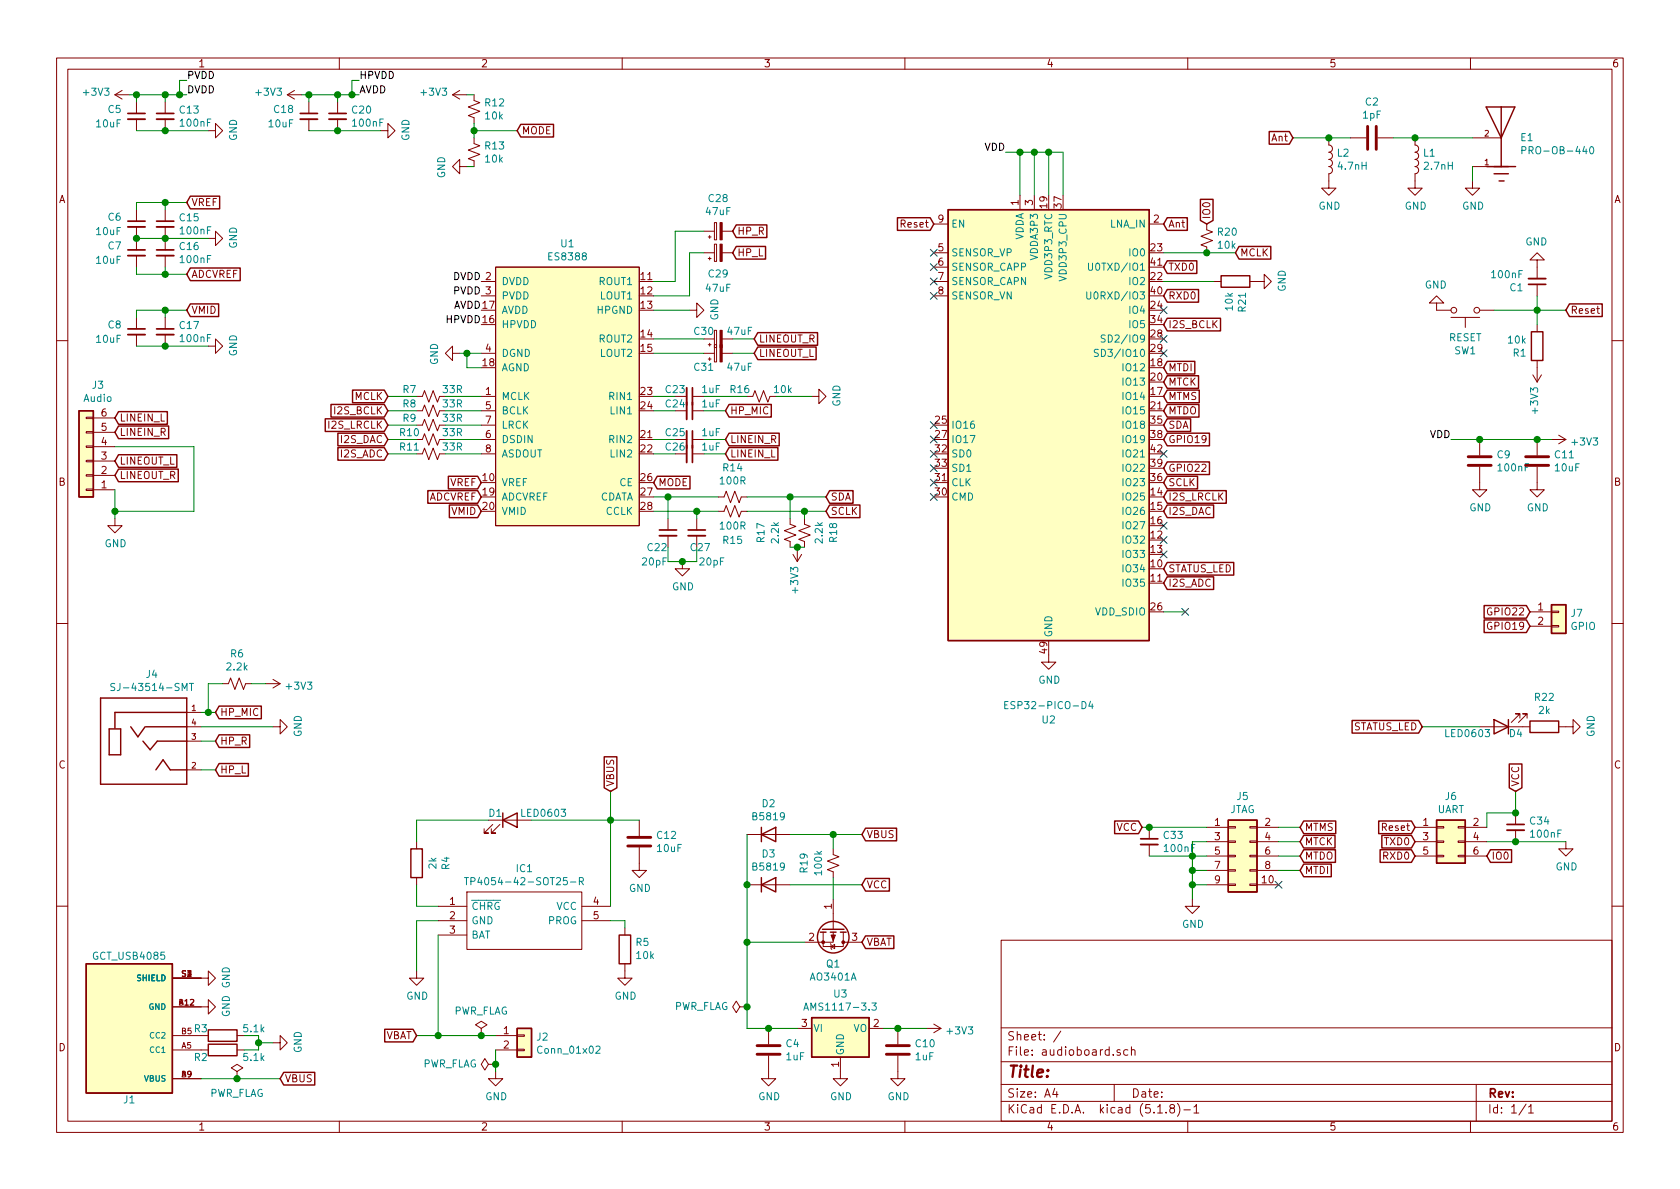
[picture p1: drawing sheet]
<svg xmlns="http://www.w3.org/2000/svg" width="297mm" height="210mm" viewBox="0 0 297 210" stroke-linecap="round" stroke-linejoin="round" font-family="sans-serif">
<g fill="none" stroke="#840000" stroke-width=".18">
<path d="M10 10.3h277v189.9h-277zM12 12.2h273v186.1h-273zM20.3 16.8l1.3 .7M20.3 16.8h2.6M21.6 16l-1.3 .8M24.1 18v2.1M29.2 18v2.1M50.8 16.8h2.5M50.8 16.8l1.3 .7M52.1 16l-1.3 .8M54.6 18v2.1M59.7 18v2.1"/>
<path d="M60 10.3v1.9M80 16.8h2.5M80 16.8l1.3 .7M81.3 16l-1.3 .8M83.8 16.8v1l1 .4-2 .7 2 .8-2 .7 1 .4v1M110 10.3v1.9M160 10.3v1.9M210 10.3v1.9M260 10.3v1.9M24.1 21.1v2M24.1 37.1v2M29.2 21.1v2"/>
<path d="M29.2 37.1v2M36.8 23.1h1.3v-1.3l1.3 1.3-1.3 1.3v-1.3M54.6 21.1v2M59.7 21.1v2M67.3 23.1h1.3v-1.3l1.2 1.3-1.2 1.3v-1.3M81.3 29.5v-1.3l-1.3 1.3 1.3 1.2v-1.2h1.2M83.8 24.4v1l1 .4-2 .7 2 .8-2 .8 1 .3v1.1M126.3 39.4h.4v3h-.4zM165.1 39.6h2.5M180.3 34.5v2.6M182.9 34.5v2.6M203.2 39.6h2.5"/>
<path d="M213.4 39.6v1l1 .4-2.1 .8 2.1 .7-2.1 .8 1.1 .4v1M234.9 24.4v1.2a.63 .63 0 0 1 .7 .7 .63 .63 0 0 1-.7 .6 .63 .63 0 0 1 .7 .7 .63 .63 0 0 1-.7 .6 .63 .63 0 0 1 .7 .6 .63 .63 0 0 1-.7 .7 .63 .63 0 0 1 .7 .6 .63 .63 0 0 1-.7 .6v2.6h1.3l-1.3 1.2-1.2-1.2h1.2M238.8 24.4h2.8M243.6 24.4h2.8M250.2 24.4v1.2a.63 .63 0 0 1 .6 .7 .63 .63 0 0 1-.6 .6 .63 .63 0 0 1 .6 .7 .63 .63 0 0 1-.6 .6 .63 .63 0 0 1 .6 .6 .63 .63 0 0 1-.6 .7 .63 .63 0 0 1 .6 .6 .63 .63 0 0 1-.6 .6v2.6h1.3l-1.3 1.2-1.3-1.2h1.3M260.3 32v1.3h1.3l-1.3 1.2-1.2-1.2h1.2M260.3 24.4h5.1M260.3 29.5h5.1M24.1 40.1v4.1M24.1 45.2v2M24.1 56.1v2.1M24.1 59.2v2"/>
<path d="M29.2 40.1v4.1M29.2 45.2v2M29.2 56.1v2.1M29.2 59.2v2M36.8 42.2h1.3v-1.3l1.3 1.3-1.3 1.2v-1.2M85.1 49.8h2.5M85.1 52.3h2.5M87.6 47.2h25.4v45.8h-25.4zM121.9 54.9h1.3v-1.3l1.3 1.3-1.3 1.2v-1.2M124.5 59.9h1.8M124.5 40.9h1.8M124.5 44.7h1.8"/>
<path d="M125.2 41.9h.5M125.2 45.7h.5M125.5 41.7v.5M125.5 45.5v.5M126.3 58.4h.4v3.1h-.4zM126.3 43.2h.4v3h-.4zM127.7 59.9h1.8M127.7 40.9h1.8M127.7 44.7h1.8M165.1 49.8h2.5M165.1 44.7h2.5M165.1 52.3h2.5"/>
<path d="M165.1 47.2h2.5M214.6 49.8h1.3M221 49.8h2.5v-1.3l1.3 1.3-1.3 1.2v-1.2M254 53.6h1.3l-1.3-1.3-1.3 1.3h1.3v1.3h2.5M256.5 56.1h5.1M259.1 56.1v1.8M261.6 54.9h2.6M271.8 46h1.2l-1.2-1.3-1.3 1.3h1.3v3.3M271.8 50.3v2M271.8 57.4v1.3M10 60.2h2M15.2 76.3h1.3v.3h-1.3z"/>
<path d="M15.2 73.8h1.3v.2h-1.3zM15.2 78.9h1.3v.2h-1.3zM16.5 79h3.8M16.5 76.4h3.8M16.5 73.9h3.8M36.8 61.2h1.3v-1.3l1.3 1.3-1.3 1.3v-1.3M73.7 75.2h1l.4-1 .7 2 .8-2 .7 2 .4-1h1M73.7 72.6h1l.4-1 .7 2.1 .8-2.1 .7 2.1 .4-1.1h1M73.7 70.1h1l.4-1 .7 2 .8-2 .7 2 .4-1h1M73.7 77.7h1l.4-1 .7 2 .8-2 .7 2 .4-1h1M80 62.5v-1.3l-1.3 1.3 1.3 1.2v-1.2h1.3M85.1 77.7h2.5"/>
<path d="M85.1 70.1h2.5M85.1 62.5h2.5M85.1 75.2h2.5M85.1 72.6h2.5M122.4 77.7h2.1M122.4 70.1h2.1M122.4 72.6h2.1M124.5 62.5h1.8M125.2 61h.5M125.2 63.5h.5M125.5 60.7v.5M125.5 63.2v.5"/>
<path d="M126.3 61h.4v3h-.4zM127.7 62.5h1.8M132.1 70.1h1l.4-1 .7 2 .8-2 .8 2 .3-1h1.1M143.5 70.1h1.3v-1.3l1.2 1.3-1.2 1.3v-1.3M261.6 77.7v2.8M271 66.3l.8 1.3M271.8 63.7v3.9M271.8 77.7v2.8M272.5 66.3l-.7 1.3M274.3 77.7h2.6M275.6 77l1.3 .7M276.9 77.7l-1.3 .8"/>
<path d="M285 60.2h2M15.2 83.9h1.3v.3h-1.3zM15.2 86.5h1.3v.2h-1.3zM15.2 81.4h1.3v.3h-1.3zM16.5 86.6h3.8M16.5 84.1h3.8M16.5 81.5h3.8M20.3 91.7v1.3h1.3l-1.3 1.2-1.3-1.2h1.3M73.7 80.3h1l.4-1.1 .7 2.1 .8-2.1 .7 2.1 .4-1h1M85.1 80.3h2.5M118.1 91.7v2M118.1 94.7v2.1"/>
<path d="M120.6 99.3v1.3h1.3l-1.3 1.2-1.2-1.2h1.2M122.4 80.3h2.1M123.2 91.7v2M123.2 94.7v2.1M127 87.9h1l.4-1 .8 2 .7-2 .8 2 .4-1h1M127 90.4h1l.4-1 .8 2 .7-2 .8 2 .4-1h1M139.7 91.7v1l1 .4-2 .7 2 .8-2 .8 1 .4v1M140.2 98l.8 1.3M141 96.8v2.5M141.7 98l-.7 1.3M142.2 91.7v1l1.1 .4-2.1 .7 2.1 .8-2.1 .8 1 .4v1M261.6 82.5v4.1h1.3l-1.3 1.3-1.3-1.3h1.3"/>
<path d="M271.8 82.5v4.1h1.2l-1.2 1.3-1.3-1.3h1.3M10 110.3h2M185.4 115.8v1.3h1.3l-1.3 1.3-1.3-1.3h1.3M270.5 108.2h3.8M270.5 110.7h3.8M274.3 110.6h1.3v.3h-1.3zM274.3 108.1h1.3v.2h-1.3zM285 110.3h2M33 126h2.6M33 136.1h2.6M33 131.1h2.6M33 128.5h2.6"/>
<path d="M39.4 120.9h1l.4-1 .7 2 .8-2 .8 2 .3-1h1M47 120.9h2.5M48.3 128.5h1.2v-1.3l1.3 1.3-1.3 1.3v-1.3M48.3 120.1l1.2 .8M49.5 120.9l-1.2 .8M261.6 128.5h5.1M268.7 127v-.8h-.7h.7l-1.5 1.6M269.2 128.5h1.3M270 127v-.8h-.8h.8l-1.5 1.6M275.6 128.5h2.5v-1.3l1.3 1.3-1.3 1.3v-1.3M73.7 148.8v1.3M73.7 155.2v1.3"/>
<path d="M82.5 157.7h20.4v10.2h-20.4zM87.1 145.8l-1.5 1.5h.8h-.8v-.7M88.4 145.8l-1.5 1.5h.7h-.7v-.7M88.9 145h5.1M113 149.9v4h1.3l-1.3 1.3-1.2-1.3h1.2M113 145v2.8M132.1 147.6h7.6M132.1 156.5h7.6M147.3 150.1v1l1 .4-2 .8 2 .7-2 .8 1 .4v1M147.3 159v5.3M203.2 146.3v2M203.2 149.3v2.1"/>
<path d="M210.8 159v1.3h1.3l-1.3 1.2-1.3-1.2h1.3M213.4 156.5h3.8M213.4 146.3h3.8M213.4 148.8h3.8M213.4 151.4h3.8M213.4 153.9h3.8M217.2 156.3h1.2v.3h-1.2zM217.2 153.8h1.2v.2h-1.2zM217.2 148.7h1.2v.3h-1.2zM217.2 146.2h1.2v.2h-1.2zM217.2 151.3h1.2v.2h-1.2zM221 156.3h1.2v.3h-1.2z"/>
<path d="M221 153.8h1.2v.2h-1.2zM221 148.7h1.2v.3h-1.2zM221 146.2h1.2v.2h-1.2zM221 151.3h1.2v.2h-1.2zM222.2 156.5h3.9M222.2 146.3h3.9M222.2 148.8h3.9M222.2 151.4h3.9M222.2 153.9h3.9M250.2 146.3h3.8M250.2 148.8h3.8M250.2 151.4h3.8"/>
<path d="M254 151.3h1.3v.2h-1.3zM254 146.2h1.3v.2h-1.3zM254 148.7h1.3v.3h-1.3zM257.8 151.3h1.3v.2h-1.3zM257.8 146.2h1.3v.2h-1.3zM257.8 148.7h1.3v.3h-1.3zM259.1 146.3h3.8M259.1 148.8h3.8M259.1 151.4h3.8M268 143.8v2M268 146.8v2M276.9 148.8v1.3h1.2l-1.2 1.3-1.3-1.3h1.3"/>
<path d="M10 160.2h2M30.5 178h6.3v-1.2l1.3 1.2-1.3 1.3v-1.3M30.5 173h6.3v-1.3l1.3 1.3-1.3 1.2v-1.2M73.7 171.7v1.3h1.2l-1.2 1.2-1.3-1.2h1.3M77.5 160.3h5M77.5 162.8h5M77.5 165.3h5M102.9 160.3h5M102.9 162.8h5M110.5 170.4v2.6h1.3l-1.3 1.2-1.3-1.2h1.3M110.5 164.1v1.2M130.8 178l-.6-1-.7 1 .7 1.1 .6-1.1h1.3"/>
<path d="M132.1 178h.1M145.5 164.8v2.6h3.6v-2.6M146.8 166.9l.1 .1v.8l.2 .1M146.9 167.4l.7-.4v.8zM147.3 164.8v1.8h-5.1M149.1 166.6h3.3M177 166.3h108v32h-108zM285 160.2h2M30.5 183.1h5.1M30.5 185.7h6.3M30.5 190.7h5.1M41.9 189.5l1-.7-1-.6-1 .6 1 .7v1.2"/>
<path d="M41.9 190.7h.1M41.9 183.1h1.3M41.9 185.7h1.3M48.3 184.4h1.2v-1.3l1.3 1.3-1.3 1.3v-1.3M60 198.3v1.9M85.1 181.9l1-.7-1-.6-1 .6 1 .7v1.2M85.1 183.1h.1M86.4 188.2l-.7-1-.6 1 .6 1 .7-1h1.2M87.6 189.5v1.2h1.3l-1.3 1.3-1.2-1.3h1.2M87.6 188.2h.1M87.6 183.1h3.8M87.6 185.7h3.8"/>
<path d="M91.4 185.5h1.3v.3h-1.3zM91.4 183h1.3v.3h-1.3zM110 198.3v1.9M135.9 186.7v4h1.3l-1.3 1.3-1.3-1.3h1.3M135.9 181.9v2.8M141 181.9h2.5M148.6 186.9v3.8h1.3l-1.3 1.3-1.3-1.3h1.3M153.7 181.9h2.5M158.7 186.7v4h1.3l-1.3 1.3-1.2-1.3h1.2M158.7 181.9v2.8M160 198.3v1.9M163.8 181.9h2.6"/>
<path d="M165.1 181.1l1.3 .8M166.4 181.9l-1.3 .7M177 194.8h108M177 191.8h108M177 187.8h108M177 181.8h108M186.5 192.5l-.4 1h1M186.8 193v1M187.6 182.3l-1.3 2M197 191.8v3M198 185.7l-.3-.1-.2 .2 .1 .2 .4 .2v.3h-.5M199.4 185.7l-.4-.1-.3 .3 .1 .6 .2 .1 .4-.1"/>
<path d="M200.1 185.7l.2-.1 .3 .1 .1 .9M200.1 185.1v1.5M204.7 196.8h.8M206.2 196.7v.1M207.1 196l-.3-.3 .2-.3a.48 .48 0 0 1 .6 .1l-.1 .4a.52 .52 0 0 0-.6 .2 .52 .52 0 0 0 .1 .6l.4 .1 .2-.1 .1-.4-.3-.3M208.2 195.1a1.71 1.71 0 0 1 0 2.3M209.3 196.3h1.2M210 198.3v1.9M211.1 195.8l.4-.5v1.5M211.1 196.8h.9M260 198.3v1.9M261 191.8v6.5"/>
<path d="M269.8 195.2l-1.2 2M270.3 195.8l.4-.5v1.5M270.3 196.8h.8"/>
<circle cx="257" cy="54.9" r=".51"/>
<circle cx="261.1" cy="54.9" r=".51"/>
</g>
<g fill="none" stroke="#840000" stroke-width=".33">
<path d="M22.6 21.1h3.1M27.7 21.1h3M53.1 21.1h3M58.2 21.1h3M22.6 45.2h3.1M22.6 59.2h3.1M22.6 40.1h3.1M27.7 45.2h3M27.7 59.2h3M27.7 40.1h3M270.3 49.3h3M121.4 68.6v5.6"/>
<path d="M121.4 76.2v5.6M116.6 94.7h3M121.7 94.7h3M201.7 149.3h3M266.4 146.8h3.1"/>
</g>
<g fill="none" stroke="#840000" stroke-width=".3">
<path d="M22.6 20.1h3.1M22.6 39.1h3.1M27.7 20.1h3M27.7 39.1h3M53.1 20.1h3M58.2 20.1h3M22.6 44.2h3.1M22.6 58.2h3.1M27.7 44.2h3M27.7 58.2h3M270.3 50.3h3M122.4 68.6v5.6"/>
<path d="M122.4 76.2v5.6M116.6 93.7h3M121.7 93.7h3M201.7 148.3h3M266.4 145.8h3.1"/>
</g>
<g fill="none" stroke="#840000" stroke-width=".25">
<path d="M262.8 18.9h5l-2.4 5.5zM265.4 18.9v10.6M33.7 34.7h5.1v2.2h-5.1l-.7-1.1zM92.1 22h5.8v2.2h-5.8l-.7-1.1zM130.2 39.8h5.4v2.2h-5.4l-.7-1.1zM158.7 38.5h5.8l.6 1.1-.6 1.1h-5.8zM167.6 37.1h35.6v76.2h-35.6zM206.4 38.5h3.5v2.2h-3.5l-.7-1.1zM212.2 35.2h2.3v3.8l-1.1 .6-1.2-.6zM224.4 23.3h3.6l.6 1.1-.6 1.1h-3.6zM262.9 29.5h5.1M264.2 30.7h2.5"/>
<path d="M265 32h.9M33.7 53.7h5v2.3h-5l-.7-1.1zM33.7 47.4h8.8v2.2h-8.8l-.7-1.1zM130.2 43.6h5.2v2.2h-5.2l-.7-1.1zM134 58.8h10.6v2.3h-10.6l-.7-1.2zM206.4 56.3h9.4v2.2h-9.4l-.7-1.1zM206.4 51.2h5.5v2.2h-5.5l-.7-1.1zM206.4 46.1h5.2v2.3h-5.2l-.7-1.2zM215.9 48.8h5.1v2h-5.1zM219.1 43.6h5.6v2.2h-5.6l-.7-1.1zM270.8 58.7h2v5h-2zM277.5 53.7h5.8v2.3h-5.8l-.6-1.1z"/>
<path d="M14 72.6h2.5v15.3h-2.5zM21 72.8h8.6v2.2h-8.6l-.7-1.1zM21 75.3h8.8v2.3h-8.8l-.7-1.2zM57.5 74.1h10.4l.7 1.1-.7 1.1h-10.4zM58.5 71.5h9.4l.7 1.1-.7 1.2h-9.4zM59.7 76.6h8.2l.7 1.1-.7 1.1h-8.2zM59.7 79.1h8.2l.7 1.2-.7 1.1h-8.2zM62.3 69h5.6l.7 1.1-.7 1.1h-5.6zM128.9 71.5h7.5v2.3h-7.5l-.6-1.2zM128.9 76.6h8.9v2.2h-8.9l-.6-1.1zM128.9 79.1h8.6v2.3h-8.6l-.6-1.1zM134 61.4h10.3v2.2h-10.3l-.7-1.1z"/>
<path d="M206.4 74.1h4.1v2.2h-4.1l-.7-1.1zM206.4 76.6h7.4v2.2h-7.4l-.7-1.1zM206.4 71.5h5.6v2.3h-5.6l-.7-1.2zM206.4 69h5.6v2.2h-5.6l-.7-1.1zM206.4 66.4h5.5v2.3h-5.5l-.7-1.1zM206.4 63.9h4.9v2.2h-4.9l-.7-1.1zM21 80.4h10.3v2.2h-10.3l-.7-1.1zM21 83h10.5v2.2h-10.5l-.7-1.1zM75.6 86.8h8.9l.6 1.1-.6 1.1h-8.9zM79.3 84.2h5.2l.6 1.1-.6 1.2h-5.2zM79.5 89.3h5l.6 1.1-.6 1.1h-5zM116.2 84.2h5.8v2.3h-5.8l-.6-1.2z"/>
<path d="M146.7 89.3h5.3v2.2h-5.3l-.7-1.1zM146.7 86.8h4.1v2.2h-4.1l-.7-1.1zM206.4 84.2h5.3v2.3h-5.3l-.7-1.2zM206.4 99.5h11.7v2.2h-11.7l-.7-1.1zM206.4 81.7h7.4v2.2h-7.4l-.7-1.1zM206.4 86.8h10.4v2.2h-10.4l-.7-1.1zM206.4 89.3h8.2v2.2h-8.2l-.7-1.1zM206.4 102h8.2v2.2h-8.2l-.7-1.1zM262.4 107.1h7.5l.6 1.1-.6 1.1h-7.5zM262.4 109.6h7.5l.6 1.1-.6 1.2h-7.5zM274.3 106.9h2.6v5.1h-2.6zM17.8 123.4h15.2v15.3h-15.2z"/>
<path d="M19.3 128.9h2v4.6h-2zM23.1 128.5l1.3 1.8 1.3-1.8M25.3 131.1l1.2 1.5 1.3-1.5h5.2M25.8 128.5h7.2M27.6 136.1l1.2-1.7 1.3 1.7h2.9M33 126h-12.7v2.8M38.7 129.9h5.4v2.3h-5.4l-.6-1.1zM38.7 135h5.2v2.3h-5.2l-.6-1.2zM38.7 124.9h7.5v2.2h-7.5l-.6-1.1zM106.8 133.8h2.3v5.5l-1.2 .6-1.1-.6zM239.1 127.4h11.7l.7 1.1-.7 1.1h-11.7zM264.2 127.2l2.5 1.3-2.5 1.3z"/>
<path d="M266.7 127.2v2.6M266.9 135.1h2.2v4.2l-1.1 .6-1.1-.6zM270.5 127.5h5.1v2h-5.1zM72.6 150.1h2.1v5.1h-2.1zM88.9 145l2.5-1.2v2.5zM88.9 143.8v2.5M134.6 147.6l2.6-1.3v2.5zM134.6 156.5l2.6-1.3v2.5zM134.6 146.3v2.5M134.6 155.2v2.5M153 146.5h5.5v2.2h-5.5l-.6-1.1zM153 155.3h4.3v2.3h-4.3l-.6-1.1z"/>
<path d="M197.1 145.2h4.2l.6 1.1-.6 1.1h-4.2zM217.2 145h5v12.7h-5zM230.5 152.8h4.9v2.2h-4.9l-.6-1.1zM230.5 150.3h5.6v2.2h-5.6l-.6-1.1zM230.5 147.7h5.5v2.3h-5.5l-.6-1.2zM230.5 145.2h5.7v2.2h-5.7l-.6-1.1zM243.8 145.2h5.8l.6 1.1-.6 1.1h-5.8zM244 150.3h5.6l.6 1.1-.6 1.1h-5.6zM244.3 147.7h5.3l.6 1.1-.6 1.2h-5.3zM254 145h5.1v7.6h-5.1zM263.5 150.3h3.8v2.2h-3.8l-.6-1.1zM15.2 170.4h15.3v22.9h-15.3z"/>
<path d="M109.5 165.3h2v5.1h-2zM143.5 180h10.2v6.9h-10.2zM145 164.8h1M145.4 164.3h3.8M146.8 164.8h1M148.6 164.8h1M153 165.5h5v2.2h-5l-.6-1.1zM36.8 182.1h5.1v2h-5.1zM36.8 184.7h5.1v2h-5.1zM50.2 189.6h5.5v2.3h-5.5l-.7-1.2zM68 182h5l.7 1.1-.7 1.1h-5zM91.4 181.9h2.6v5h-2.6z"/>
<circle cx="147.3" cy="165.7" r="2.79"/>
</g>
<g fill="#840000" stroke="#840000" stroke-width=".18">
<path d="M146.9 165.3h.8l-.4 1.1z"/>
<path d="M127.3 58.4h.4v3.1h-.4z"/>
<path d="M127.3 61h.4v3h-.4z"/>
<path d="M127.3 39.4h.4v3h-.4z"/>
<path d="M127.3 43.2h.4v3h-.4z"/>
<circle cx="145.5" cy="166.6" r=".25"/>
<circle cx="149.1" cy="166.6" r=".25"/>
</g>
<g fill="#ffffc2" stroke="#ffffc2" stroke-width=".18">
<path d="M14 72.6h2.5v15.3h-2.5z"/>
<path d="M217.2 145h5v12.7h-5z"/>
<path d="M87.6 47.2h25.4v45.8h-25.4z"/>
<path d="M254 145h5.1v7.6h-5.1z"/>
<path d="M15.2 170.4h15.3v22.9h-15.3z"/>
<path d="M143.5 180h10.2v6.9h-10.2z"/>
<path d="M167.6 37.1h35.6v76.2h-35.6z"/>
<path d="M274.3 106.9h2.6v5.1h-2.6z"/>
<path d="M91.4 181.9h2.6v5h-2.6z"/>
</g>
<g fill="none" stroke="#008484" stroke-width=".18">
<path d="M269.1 26.6l.6-.1v-.4l-.1-.2h-.5v1.3M281.2 26.1l.2-.2a.67 .67 0 0 1 .4 .7 .67 .67 0 0 1-.4 .6l-.3-.5zM192.2 51.6v1l.2 .3h.2l.3-.3v-1M192.5 46.5v1.1l.2 .2h.2l.3-.2v-1.1M195.4 59.3l-.5-.1-.2 .2 .1 .4 .6 .2v.3l-.2 .2-.5-.1M194.2 61.8h-.5l-.2 .1v.3l.6 .3 .1 .3-.2 .2h-.5M20.3 120.9l-.5-.1-.2 .2v.3l.6 .3 .1 .3-.2 .2h-.5M33.5 120.8h.7M33.9 120.8v1.3M177.6 124.7h.5M178.2 124h-.6v1.3h.6M192.8 124l-.3 .9h.8"/>
<path d="M193.1 124.5v.8M82.1 155.2h.7M82.5 155.2v1.3M83.3 155.8h.6l.1-.2-.1-.3-.2-.1h-.4v1.3M100.9 156h.9M102.4 155.8h.6l.1-.5-.2-.1h-.5v1.3M102.7 155.8l.4 .7M142.1 178.6l.4-1.2 .5 1.2M142.2 178.3h.6M154.2 177.4h.7l-.4 .4 .4 .2v.4l-.2 .2-.5-.1M105.4 185.1l.5-.1 .2 .3-.1 .2-.7 .8h.8"/>
</g>
<path d="M241.8 22.3v4.1M243.3 22.3v4.1M259.6 82.3h4.1M259.6 80.8h4.1M269.7 82.3h4.1M269.7 80.8h4.1M111 149.6h4.1M111 148.1h4.1M133.9 186.4h4M133.9 184.9h4M156.7 186.4h4.1M156.7 184.9h4.1" fill="none" stroke="#840000" stroke-width=".51"/>
<g fill="none" stroke="#008400" stroke-width=".18">
<path d="M22.9 16.8h10.1M24.1 16.8v1.2M29.2 16.8v1.2M33 14.2h-1.3v2.6M53.3 16.8h10.2M54.6 16.8v1.2M59.7 16.8v1.2M63.5 14.2h-1.3v2.6M82.5 16.8h1.3M24.1 23.1h12.7M29.2 35.8v1.3M33 35.8h-8.9v1.3"/>
<path d="M54.6 23.1h12.7M82.5 29.5h1.3M83.8 23.1h7.6M83.8 21.8v2.6M177.8 26.9h10.2v7.6M180.3 26.9v7.6M182.9 26.9v7.6M185.4 26.9v7.6M228.6 24.4h10.2M246.4 24.4h13.9M260.3 29.5v2.5M24.1 47.2v1.3h8.9"/>
<path d="M24.1 42.2h12.7M29.2 47.2v1.3M29.2 54.9v1.2M33 54.9h-8.9v1.2M115.6 59.9h8.9M115.6 54.9h6.3M124.5 40.9h-5.1v8.9h-3.8M124.5 44.7h-2.6v7.6h-6.3M129.5 59.9h3.8M205.7 49.8h8.9M205.7 44.7h12.7M264.2 54.9h12.7"/>
<path d="M271.8 52.3v5.1M20.3 79h14v11.4h-14M24.1 61.2h12.7M68.6 77.7h5.1M68.6 70.1h5.1M68.6 75.2h5.1M68.6 72.6h5.1M78.7 77.7h6.4M78.7 70.1h6.4M78.7 75.2h6.4M78.7 72.6h6.4M81.3 62.5h3.8"/>
<path d="M82.5 62.5v2.5h2.6M115.6 77.7h3.8M115.6 70.1h3.8M115.6 72.6h3.8M115.6 62.5h8.9M124.5 77.7h3.8M124.5 70.1h7.6M124.5 72.6h3.8M129.5 62.5h3.8M137.2 70.1h6.3M256.5 77.7h17.8M20.3 86.6v5.1"/>
<path d="M68.6 80.3h5.1M78.7 80.3h6.4M115.6 90.4h11.4M115.6 80.3h3.8M115.6 87.9h11.4M118.1 96.8v2.5h5.1v-2.5M118.1 87.9v3.8M123.2 90.4v1.3M124.5 80.3h3.8M132.1 90.4h13.9M132.1 87.9h13.9M139.7 96.8h2.5"/>
<path d="M139.7 87.9v3.8M142.2 90.4v1.3M205.7 108.2h3.8M35.6 128.5h12.7M35.6 136.1h2.5M35.6 126h2.5M35.6 131.1h2.5M39.4 120.9h-2.6v5.1M44.4 120.9h2.6M107.9 139.9v20.4M251.5 128.5h10.1M268 139.9v3.9h-5.1v2.5"/>
<path d="M73.7 156.5v3.8h3.8M86.4 145h-12.7v3.8M94 145h19M132.1 147.6v34.3h8.9M139.7 156.5h12.7M139.7 147.6h12.7M147.3 147.6v2.5M147.3 155.2v3.8M201.9 146.3h11.5M203.2 151.4h10.2M210.8 153.9h2.6M210.8 156.5h2.6"/>
<path d="M213.4 148.8h-2.6v10.2M226.1 148.8h3.8M226.1 151.4h3.8M226.1 153.9h3.8M226.1 146.3h3.8M262.9 148.8h14M77.5 162.8h-3.8v8.9M77.5 165.3v17.8M107.9 162.8h2.6v1.3M132.1 166.6h10.1M35.6 190.7h13.9M45.7 183.1v2.6h-2.5"/>
<path d="M45.7 184.4h2.6M73.7 183.1h13.9M87.6 185.7v3.8M156.2 181.9h7.6"/>
</g>
<g fill="#008400" stroke="#008400" stroke-width=".25">
<circle cx="261.6" cy="77.7" r=".51"/>
<circle cx="271.8" cy="77.7" r=".51"/>
<circle cx="62.2" cy="16.8" r=".51"/>
<circle cx="139.7" cy="87.9" r=".51"/>
<circle cx="182.9" cy="26.9" r=".51"/>
<circle cx="132.1" cy="156.5" r=".51"/>
<circle cx="31.8" cy="16.8" r=".51"/>
<circle cx="29.2" cy="61.2" r=".51"/>
<circle cx="158.8" cy="181.9" r=".51"/>
<circle cx="142.2" cy="90.4" r=".51"/>
<circle cx="210.8" cy="151.4" r=".51"/>
<circle cx="132.1" cy="178" r=".51"/>
<circle cx="59.7" cy="23.1" r=".51"/>
<circle cx="36.8" cy="126" r=".51"/>
<circle cx="41.9" cy="190.7" r=".51"/>
<circle cx="185.4" cy="26.9" r=".51"/>
<circle cx="132.1" cy="166.6" r=".51"/>
<circle cx="271.8" cy="54.9" r=".51"/>
<circle cx="45.7" cy="184.4" r=".51"/>
<circle cx="210.8" cy="153.9" r=".51"/>
<circle cx="118.1" cy="87.9" r=".51"/>
<circle cx="250.2" cy="24.4" r=".51"/>
<circle cx="203.2" cy="146.3" r=".51"/>
<circle cx="82.6" cy="62.5" r=".51"/>
<circle cx="235" cy="24.4" r=".51"/>
<circle cx="210.8" cy="156.5" r=".51"/>
<circle cx="268" cy="148.8" r=".51"/>
<circle cx="135.9" cy="181.9" r=".51"/>
<circle cx="24.1" cy="42.2" r=".51"/>
<circle cx="29.2" cy="23.1" r=".51"/>
<circle cx="213.4" cy="44.7" r=".51"/>
<circle cx="120.7" cy="99.3" r=".51"/>
<circle cx="87.6" cy="188.2" r=".51"/>
<circle cx="29.2" cy="48.5" r=".51"/>
<circle cx="85.1" cy="183.1" r=".51"/>
<circle cx="29.2" cy="16.8" r=".51"/>
<circle cx="29.2" cy="35.8" r=".51"/>
<circle cx="77.5" cy="183.1" r=".51"/>
<circle cx="20.3" cy="90.4" r=".51"/>
<circle cx="147.3" cy="147.6" r=".51"/>
<circle cx="180.3" cy="26.9" r=".51"/>
<circle cx="29.2" cy="42.2" r=".51"/>
<circle cx="83.8" cy="23.1" r=".51"/>
<circle cx="141" cy="96.8" r=".51"/>
<circle cx="29.2" cy="54.9" r=".51"/>
<circle cx="108" cy="145" r=".51"/>
<circle cx="24.1" cy="16.8" r=".51"/>
<circle cx="59.7" cy="16.8" r=".51"/>
<circle cx="123.2" cy="90.4" r=".51"/>
<circle cx="54.6" cy="16.8" r=".51"/>
<circle cx="268" cy="143.8" r=".51"/>
</g>
<g fill="none" stroke="#000084" stroke-width=".18">
<path d="M164.5 44.1l1.2 1.2M164.5 46.6l1.2 1.2M164.5 51.7l1.2 1.2M164.5 49.2l1.2 1.2M165.7 44.1l-1.2 1.2M165.7 46.6l-1.2 1.2M165.7 51.7l-1.2 1.2M165.7 49.2l-1.2 1.2M205.1 59.3l1.2 1.2M205.1 54.2l1.2 1.3M206.3 59.3l-1.2 1.2M206.3 54.2l-1.2 1.3"/>
<path d="M164.5 74.6l1.2 1.2M164.5 77.1l1.2 1.2M164.5 79.6l1.2 1.3M165.7 74.6l-1.2 1.2M165.7 77.1l-1.2 1.2M165.7 79.6l-1.2 1.3M205.1 61.9l1.2 1.2M205.1 79.6l1.2 1.3M206.3 61.9l-1.2 1.2M206.3 79.6l-1.2 1.3M164.5 82.2l1.2 1.2M164.5 84.7l1.2 1.2"/>
<path d="M164.5 87.3l1.2 1.2M165.7 82.2l-1.2 1.2M165.7 84.7l-1.2 1.2M165.7 87.3l-1.2 1.2M205.1 94.9l1.2 1.2M205.1 97.4l1.2 1.2M205.1 92.3l1.2 1.3M206.3 94.9l-1.2 1.2M206.3 97.4l-1.2 1.2M206.3 92.3l-1.2 1.3M208.9 107.6l1.3 1.2M210.2 107.6l-1.3 1.2"/>
<path d="M225.5 155.8l1.2 1.3M226.7 155.8l-1.2 1.3"/>
</g>
<text font-size="2.8" fill="#840000" x="178" y="190.5">Title:</text>
<g font-size="2.1" fill="#840000">
<text x="178" y="184">Sheet: /</text>
<text x="178" y="186.7">File: audioboard.sch</text>
<text x="178" y="196.9">KiCad E.D.A. kicad (5.1.8)-1</text>
<text x="178" y="194.1">Size: A4</text>
<text x="200" y="194.1">Date:</text>
<text x="263" y="194.1">Rev:</text>
<text x="263" y="196.9">Id: 1/1</text>
</g>
<g font-size="1.8" fill="#840000">
<text x="35" y="11.9">1</text>
<text x="85" y="11.9">2</text>
<text x="135" y="11.9">3</text>
<text x="185" y="11.9">4</text>
<text x="235" y="11.9">5</text>
<text x="285" y="11.9">6</text>
<text x="92.2" y="23.7">MODE</text>
<text x="224.9" y="25">Ant</text>
<text x="10.4" y="35.9">A</text>
<text x="285.4" y="35.9">A</text>
<text x="33.8" y="36.4">VREF</text>
<text x="130.3" y="41.5">HP_R</text>
<text x="159.5" y="40.3">Reset</text>
<text x="165.9" y="39.4">9</text>
<text x="180.1" y="36.3" transform="rotate(-90 180.1 36.3)">1</text>
<text x="182.6" y="36.3" transform="rotate(-90 182.6 36.3)">3</text>
<text x="185.2" y="36.8" transform="rotate(-90 185.2 36.8)">19</text>
<text x="187.7" y="36.8" transform="rotate(-90 187.7 36.8)">37</text>
<text x="204" y="39.4">2</text>
<text x="206.5" y="40.3">Ant</text>
<text x="214" y="38.8" transform="rotate(-90 214 38.8)">IO0</text>
<text x="130.3" y="45.3">HP_L</text>
<text x="165.9" y="44.4">5</text>
<text x="165.9" y="47">6</text>
<text x="203.5" y="44.4">23</text>
<text x="203.5" y="47">41</text>
<text x="206.5" y="47.9">TXD0</text>
<text x="219.2" y="45.3">MCLK</text>
<text x="33.8" y="49.1">ADCVREF</text>
<text x="113.3" y="49.5">11</text>
<text x="113.3" y="52.1">12</text>
<text x="165.9" y="49.5">7</text>
<text x="165.9" y="52.1">8</text>
<text x="203.5" y="49.5">22</text>
<text x="203.5" y="52.1">40</text>
<text x="206.5" y="53">RXD0</text>
<text x="33.8" y="55.5">VMID</text>
<text x="113.3" y="54.6">13</text>
<text x="113.3" y="59.7">14</text>
<text x="203.5" y="54.6">24</text>
<text x="203.5" y="59.7">28</text>
<text x="203.5" y="57.1">34</text>
<text x="206.5" y="58">I2S_BCLK</text>
<text x="277.6" y="55.5">Reset</text>
<text x="85.4" y="64.8">18</text>
<text x="85.9" y="62.2">4</text>
<text x="113.3" y="62.2">15</text>
<text x="134.1" y="60.6">LINEOUT_R</text>
<text x="134.1" y="63.1">LINEOUT_L</text>
<text x="203.5" y="64.8">18</text>
<text x="203.5" y="62.2">29</text>
<text x="206.5" y="65.7">MTDI</text>
<text x="62.7" y="70.7">MCLK</text>
<text x="85.9" y="69.8">1</text>
<text x="113.3" y="69.8">23</text>
<text x="203.5" y="69.8">17</text>
<text x="203.5" y="67.3">20</text>
<text x="206.5" y="70.7">MTMS</text>
<text x="206.5" y="68.2">MTCK</text>
<text x="17.9" y="76.2">5</text>
<text x="17.9" y="73.7">6</text>
<text x="21.1" y="74.5">LINEIN_L</text>
<text x="21.1" y="77.1">LINEIN_R</text>
<text x="58.2" y="75.8">I2S_LRCLK</text>
<text x="59.2" y="73.3">I2S_BCLK</text>
<text x="85.9" y="72.4">5</text>
<text x="85.9" y="77.5">6</text>
<text x="85.9" y="74.9">7</text>
<text x="113.3" y="77.5">21</text>
<text x="113.3" y="72.4">24</text>
<text x="129.1" y="73.3">HP_MIC</text>
<text x="165.4" y="74.9">25</text>
<text x="165.4" y="77.5">27</text>
<text x="203.5" y="72.4">21</text>
<text x="203.5" y="74.9">35</text>
<text x="203.5" y="77.5">38</text>
<text x="206.5" y="75.8">SDA</text>
<text x="206.5" y="73.3">MTDO</text>
<text x="17.9" y="83.8">2</text>
<text x="17.9" y="81.3">3</text>
<text x="17.9" y="78.7">4</text>
<text x="21.1" y="82.2">LINEOUT_L</text>
<text x="60.3" y="78.4">I2S_DAC</text>
<text x="60.3" y="80.9">I2S_ADC</text>
<text x="85.9" y="80">8</text>
<text x="113.3" y="80">22</text>
<text x="129.1" y="78.4">LINEIN_R</text>
<text x="129.1" y="80.9">LINEIN_L</text>
<text x="165.4" y="80">32</text>
<text x="165.4" y="82.5">33</text>
<text x="203.5" y="82.5">39</text>
<text x="203.5" y="80">42</text>
<text x="206.5" y="83.4">GPIO22</text>
<text x="206.5" y="78.4">GPIO19</text>
<text x="10.4" y="85.9">B</text>
<text x="17.9" y="86.4">1</text>
<text x="21.1" y="84.7">LINEOUT_R</text>
<text x="75.7" y="88.5">ADCVREF</text>
<text x="79.6" y="86">VREF</text>
<text x="85.4" y="85.1">10</text>
<text x="85.4" y="87.6">19</text>
<text x="113.3" y="85.1">26</text>
<text x="113.3" y="87.6">27</text>
<text x="116.4" y="86">MODE</text>
<text x="146.8" y="88.5">SDA</text>
<text x="165.4" y="87.6">30</text>
<text x="165.4" y="85.1">31</text>
<text x="203.5" y="87.6">14</text>
<text x="203.5" y="85.1">36</text>
<text x="206.5" y="86">SCLK</text>
<text x="206.5" y="88.5">I2S_LRCLK</text>
<text x="285.4" y="85.9">B</text>
<text x="79.9" y="91.1">VMID</text>
<text x="85.4" y="90.2">20</text>
<text x="113.3" y="90.2">28</text>
<text x="146.8" y="91.1">SCLK</text>
<text x="203.5" y="95.2">12</text>
<text x="203.5" y="90.2">15</text>
<text x="203.5" y="92.7">16</text>
<text x="206.5" y="91.1">I2S_DAC</text>
<text x="203.5" y="100.3">10</text>
<text x="203.5" y="97.8">13</text>
<text x="206.5" y="101.2">STATUS_LED</text>
<text x="203.5" y="102.9">11</text>
<text x="203.5" y="107.9">26</text>
<text x="206.5" y="103.8">I2S_ADC</text>
<text x="271.9" y="107.9">1</text>
<text x="263.3" y="108.8">GPIO22</text>
<text x="263.3" y="111.4">GPIO19</text>
<text x="271.9" y="110.5">2</text>
<text x="185.2" y="115.5" transform="rotate(-90 185.2 115.5)">49</text>
<text x="38.9" y="131.7">HP_R</text>
<text x="38.9" y="126.6">HP_MIC</text>
<text x="239.1" y="129.2">STATUS_LED</text>
<text x="10.4" y="135.9">C</text>
<text x="38.9" y="136.8">HP_L</text>
<text x="285.4" y="135.9">C</text>
<text x="108.6" y="139.2" transform="rotate(-90 108.6 139.2)">VBUS</text>
<text x="268.6" y="139.2" transform="rotate(-90 268.6 139.2)">VCC</text>
<text x="153.2" y="148.2">VBUS</text>
<text x="197.4" y="146.9">VCC</text>
<text x="214.8" y="146">1</text>
<text x="214.8" y="148.6">3</text>
<text x="223.7" y="146">2</text>
<text x="223.7" y="148.6">4</text>
<text x="230.7" y="149.5">MTCK</text>
<text x="230.7" y="146.9">MTMS</text>
<text x="244.6" y="146.9">Reset</text>
<text x="244.9" y="149.5">TXD0</text>
<text x="251.6" y="146">1</text>
<text x="251.6" y="148.6">3</text>
<text x="260.5" y="146">2</text>
<text x="260.5" y="148.6">4</text>
<text x="214.8" y="151.1">5</text>
<text x="214.8" y="153.7">7</text>
<text x="223.7" y="151.1">6</text>
<text x="223.7" y="153.7">8</text>
<text x="230.7" y="154.6">MTDI</text>
<text x="230.7" y="152">MTDO</text>
<text x="244.7" y="152">RXD0</text>
<text x="251.6" y="151.1">5</text>
<text x="260.5" y="151.1">6</text>
<text x="263.7" y="152">IO0</text>
<text x="79.5" y="160">1</text>
<text x="104.9" y="160">4</text>
<text x="147.1" y="160.8" transform="rotate(-90 147.1 160.8)">1</text>
<text x="153.2" y="157.1">VCC</text>
<text x="214.8" y="156.2">9</text>
<text x="223.2" y="156.2">10</text>
<text x="79.5" y="162.6">2</text>
<text x="79.5" y="165.1">3</text>
<text x="104.9" y="162.6">5</text>
<text x="143" y="166.4">2</text>
<text x="150.6" y="166.4">3</text>
<text x="153.2" y="167.3">VBAT</text>
<text x="10.4" y="185.9">D</text>
<text x="68" y="183.8">VBAT</text>
<text x="89.1" y="182.9">1</text>
<text x="89.1" y="185.4">2</text>
<text x="141.8" y="181.6">3</text>
<text x="154.5" y="181.6">2</text>
<text x="285.4" y="185.9">D</text>
<text x="50.3" y="191.4">VBUS</text>
<text x="148.3" y="188.7" transform="rotate(-90 148.3 188.7)">1</text>
<text x="35" y="199.9">1</text>
<text x="85" y="199.9">2</text>
<text x="135" y="199.9">3</text>
<text x="185" y="199.9">4</text>
<text x="235" y="199.9">5</text>
<text x="285" y="199.9">6</text>
</g>
<g font-size="1.8" fill="#008484">
<text x="14.9" y="16.9">+3V3</text>
<text x="45.4" y="16.9">+3V3</text>
<text x="74.6" y="16.9">+3V3</text>
<text x="17.1" y="22.5">10uF</text>
<text x="19.2" y="20">C5</text>
<text x="31.8" y="20.1">C13</text>
<text x="32" y="22.4">100nF</text>
<text x="47.6" y="22.5">10uF</text>
<text x="48.5" y="20">C18</text>
<text x="62.3" y="20.1">C20</text>
<text x="62.5" y="22.4">100nF</text>
<text x="85.8" y="18.8">R12</text>
<text x="85.9" y="21.1">10k</text>
<text x="241" y="21">1pF</text>
<text x="241.5" y="18.7">C2</text>
<text x="41.9" y="24.9" transform="rotate(-90 41.9 24.9)">GND</text>
<text x="72.4" y="24.9" transform="rotate(-90 72.4 24.9)">GND</text>
<text x="85.8" y="26.4">R13</text>
<text x="85.9" y="28.7">10k</text>
<text x="236.5" y="27.7">L2</text>
<text x="251.7" y="27.7">L1</text>
<text x="268.9" y="25">E1</text>
<text x="270.1" y="27.3">PRO-OB-440</text>
<text x="78.7" y="31.5" transform="rotate(-90 78.7 31.5)">GND</text>
<text x="125.3" y="35.7">C28</text>
<text x="236.7" y="30">4.7nH</text>
<text x="251.9" y="30">2.7nH</text>
<text x="17.1" y="41.6">10uF</text>
<text x="19.2" y="39">C6</text>
<text x="31.8" y="39.1">C15</text>
<text x="32" y="41.4">100nF</text>
<text x="124.9" y="38">47uF</text>
<text x="168.1" y="40.3">EN</text>
<text x="196.3" y="40.3">LNA_IN</text>
<text x="215.4" y="41.7">R20</text>
<text x="233.1" y="37.1">GND</text>
<text x="248.4" y="37.1">GND</text>
<text x="258.5" y="37.1">GND</text>
<text x="17.1" y="46.7">10uF</text>
<text x="19.2" y="44.1">C7</text>
<text x="31.8" y="44.2">C16</text>
<text x="32" y="46.5">100nF</text>
<text x="41.9" y="44" transform="rotate(-90 41.9 44)">GND</text>
<text x="97.2" y="46">ES8388</text>
<text x="99.2" y="43.7">U1</text>
<text x="168.1" y="45.3">SENSOR_VP</text>
<text x="168.1" y="47.9">SENSOR_CAPP</text>
<text x="181" y="42.6" transform="rotate(-90 181 42.6)">VDDA</text>
<text x="183.5" y="45.7" transform="rotate(-90 183.5 45.7)">VDDA3P3</text>
<text x="193.5" y="47.9">U0TXD/IO1</text>
<text x="199.8" y="45.3">IO0</text>
<text x="215.4" y="44">10k</text>
<text x="269.7" y="43.4">GND</text>
<text x="88.6" y="50.4">DVDD</text>
<text x="88.6" y="53">PVDD</text>
<text x="106" y="50.4">ROUT1</text>
<text x="106.2" y="53">LOUT1</text>
<text x="124.9" y="51.6">47uF</text>
<text x="125.3" y="49.1">C29</text>
<text x="168.1" y="50.4">SENSOR_CAPN</text>
<text x="168.1" y="53">SENSOR_VN</text>
<text x="186.1" y="49.1" transform="rotate(-90 186.1 49.1)">VDD3P3_RTC</text>
<text x="188.6" y="49.2" transform="rotate(-90 188.6 49.2)">VDD3P3_CPU</text>
<text x="193.3" y="53">U0RXD/IO3</text>
<text x="199.8" y="50.4">IO2</text>
<text x="227.3" y="51.6" transform="rotate(-90 227.3 51.6)">GND</text>
<text x="251.9" y="51">GND</text>
<text x="263.9" y="49.2">100nF</text>
<text x="267" y="51.5">C1</text>
<text x="19.2" y="58.1">C8</text>
<text x="31.8" y="58.2">C17</text>
<text x="88.6" y="58">HPVDD</text>
<text x="88.6" y="55.5">AVDD</text>
<text x="105.6" y="55.5">HPGND</text>
<text x="122.8" y="59.2">C30</text>
<text x="127" y="56.7" transform="rotate(-90 127 56.7)">GND</text>
<text x="128.7" y="59.2">47uF</text>
<text x="199.8" y="55.5">IO4</text>
<text x="199.8" y="58">IO5</text>
<text x="218" y="54.8" transform="rotate(-90 218 54.8)">10k</text>
<text x="220.3" y="55.1" transform="rotate(-90 220.3 55.1)">R21</text>
<text x="17.1" y="60.6">10uF</text>
<text x="32" y="60.5">100nF</text>
<text x="41.9" y="63" transform="rotate(-90 41.9 63)">GND</text>
<text x="77.4" y="64.6" transform="rotate(-90 77.4 64.6)">GND</text>
<text x="88.6" y="65.7">AGND</text>
<text x="88.6" y="63.1">DGND</text>
<text x="106" y="60.6">ROUT2</text>
<text x="106.2" y="63.1">LOUT2</text>
<text x="122.8" y="65.6">C31</text>
<text x="128.7" y="65.6">47uF</text>
<text x="194.9" y="63.1">SD3/IO10</text>
<text x="195.9" y="60.6">SD2/IO9</text>
<text x="198.9" y="65.7">IO12</text>
<text x="256.1" y="60.3">RESET</text>
<text x="257.2" y="62.7">SW1</text>
<text x="266.7" y="60.8">10k</text>
<text x="267.6" y="63.1">R1</text>
<text x="14.8" y="71.1">Audio</text>
<text x="16.4" y="68.8">J3</text>
<text x="71.3" y="69.5">R7</text>
<text x="78.4" y="69.5">33R</text>
<text x="88.6" y="70.7">MCLK</text>
<text x="108" y="70.7">RIN1</text>
<text x="117.8" y="69.5">C23</text>
<text x="124.2" y="69.5">1uF</text>
<text x="129.2" y="69.5">R16</text>
<text x="137" y="69.5">10k</text>
<text x="148.6" y="71.9" transform="rotate(-90 148.6 71.9)">GND</text>
<text x="198.9" y="70.7">IO14</text>
<text x="198.9" y="68.2">IO13</text>
<text x="70.8" y="77.1">R10</text>
<text x="71.3" y="74.6">R9</text>
<text x="71.3" y="72.1">R8</text>
<text x="78.4" y="74.6">33R</text>
<text x="78.4" y="72.1">33R</text>
<text x="78.4" y="77.1">33R</text>
<text x="88.6" y="73.3">BCLK</text>
<text x="88.6" y="75.8">LRCK</text>
<text x="108.2" y="73.3">LIN1</text>
<text x="117.8" y="77.1">C25</text>
<text x="117.8" y="72.1">C24</text>
<text x="124.2" y="77.1">1uF</text>
<text x="124.2" y="72.1">1uF</text>
<text x="168.1" y="75.8">IO16</text>
<text x="198.9" y="73.3">IO15</text>
<text x="198.9" y="75.8">IO18</text>
<text x="272" y="73" transform="rotate(-90 272 73)">+3V3</text>
<text x="70.8" y="79.7">R11</text>
<text x="78.4" y="79.7">33R</text>
<text x="88.6" y="78.4">DSDIN</text>
<text x="88.6" y="80.9">ASDOUT</text>
<text x="108" y="78.4">RIN2</text>
<text x="108.2" y="80.9">LIN2</text>
<text x="117.8" y="79.7">C26</text>
<text x="124.2" y="79.7">1uF</text>
<text x="127.9" y="83.4">R14</text>
<text x="168.1" y="78.4">IO17</text>
<text x="168.1" y="80.9">SD0</text>
<text x="168.1" y="83.4">SD1</text>
<text x="198.9" y="78.4">IO19</text>
<text x="198.9" y="83.4">IO22</text>
<text x="198.9" y="80.9">IO21</text>
<text x="264.7" y="81">C9</text>
<text x="265" y="83.4">100nF</text>
<text x="275" y="81">C11</text>
<text x="275" y="83.4">10uF</text>
<text x="278.1" y="78.8">+3V3</text>
<text x="88.6" y="86">VREF</text>
<text x="88.6" y="88.5">ADCVREF</text>
<text x="105.8" y="88.5">CDATA</text>
<text x="109.6" y="86">CE</text>
<text x="127.4" y="85.7">100R</text>
<text x="168.1" y="88.5">CMD</text>
<text x="168.1" y="86">CLK</text>
<text x="198.9" y="88.5">IO25</text>
<text x="198.9" y="86">IO23</text>
<text x="88.6" y="91.1">VMID</text>
<text x="107.1" y="91.1">CCLK</text>
<text x="127.4" y="93.6">100R</text>
<text x="135.2" y="95.9" transform="rotate(-90 135.2 95.9)">R17</text>
<text x="137.7" y="96" transform="rotate(-90 137.7 96)">2.2k</text>
<text x="145.5" y="96" transform="rotate(-90 145.5 96)">2.2k</text>
<text x="148" y="95.8" transform="rotate(-90 148 95.8)">R18</text>
<text x="198.9" y="91.1">IO26</text>
<text x="198.9" y="93.6">IO27</text>
<text x="259.8" y="90.4">GND</text>
<text x="270" y="90.4">GND</text>
<text x="18.5" y="96.8">GND</text>
<text x="113.6" y="100">20pF</text>
<text x="114.6" y="97.5">C22</text>
<text x="122.2" y="97.5">C27</text>
<text x="123.8" y="100">20pF</text>
<text x="127.9" y="96.2">R15</text>
<text x="198.9" y="101.2">IO34</text>
<text x="198.9" y="96.1">IO32</text>
<text x="198.9" y="98.7">IO33</text>
<text x="118.8" y="104.4">GND</text>
<text x="141.1" y="104.7" transform="rotate(-90 141.1 104.7)">+3V3</text>
<text x="198.9" y="103.8">IO35</text>
<text x="186.1" y="112.8" transform="rotate(-90 186.1 112.8)">GND</text>
<text x="193.6" y="108.8">VDD_SDIO</text>
<text x="277.7" y="111.4">GPIO</text>
<text x="277.8" y="109.1">J7</text>
<text x="25.9" y="119.9">J4</text>
<text x="40.2" y="118.6">2.2k</text>
<text x="40.8" y="116.3">R6</text>
<text x="20.9" y="122.2">SJ-43514-SMT</text>
<text x="50.8" y="122">+3V3</text>
<text x="178.8" y="125.4">ESP32-PICO-D4</text>
<text x="183.6" y="120.9">GND</text>
<text x="271.4" y="123.9">R22</text>
<text x="53.3" y="130.3" transform="rotate(-90 53.3 130.3)">GND</text>
<text x="184.3" y="127.9">U2</text>
<text x="255.8" y="130.3">LED0603</text>
<text x="266.9" y="130.3">D4</text>
<text x="272.1" y="126.3">2k</text>
<text x="281.9" y="130.3" transform="rotate(-90 281.9 130.3)">GND</text>
<text x="134.8" y="142.7">D2</text>
<text x="217.3" y="143.8">JTAG</text>
<text x="218.7" y="141.5">J5</text>
<text x="254.1" y="143.8">UART</text>
<text x="255.6" y="141.5">J6</text>
<text x="86.5" y="144.4">D1</text>
<text x="92.4" y="144.4">LED0603</text>
<text x="116.2" y="148.4">C12</text>
<text x="133.3" y="145.1">B5819</text>
<text x="205.8" y="148.4">C33</text>
<text x="270.6" y="145.8">C34</text>
<text x="270.8" y="148.1">100nF</text>
<text x="77.2" y="153.6" transform="rotate(-90 77.2 153.6)">2k</text>
<text x="79.5" y="153.8" transform="rotate(-90 79.5 153.8)">R4</text>
<text x="91.3" y="154.2">IC1</text>
<text x="116.3" y="150.7">10uF</text>
<text x="133.3" y="153.9">B5819</text>
<text x="134.8" y="151.6">D3</text>
<text x="142.8" y="154.3" transform="rotate(-90 142.8 154.3)">R19</text>
<text x="145.3" y="154.6" transform="rotate(-90 145.3 154.6)">100k</text>
<text x="206" y="150.7">100nF</text>
<text x="275" y="153.9">GND</text>
<text x="83.3" y="160.9">CHRG</text>
<text x="84.3" y="156.5">TP4054-42-SOT25-R</text>
<text x="98.4" y="160.9">VCC</text>
<text x="111.2" y="157.7">GND</text>
<text x="83.3" y="163.4">GND</text>
<text x="83.3" y="166">BAT</text>
<text x="96.9" y="163.4">PROG</text>
<text x="112.5" y="167.3">R5</text>
<text x="209" y="164.1">GND</text>
<text x="16.6" y="169.7">GCT_USB4085</text>
<text x="112.6" y="169.6">10k</text>
<text x="143.4" y="173.4">AO3401A</text>
<text x="146.2" y="171.1">Q1</text>
<text x="40.6" y="179.9" transform="rotate(-90 40.6 179.9)">GND GND</text>
<text x="71.8" y="176.8">GND</text>
<text x="80.1" y="179.4">PWR_FLAG</text>
<text x="108.7" y="176.8">GND</text>
<text x="119.1" y="178.6">PWR_FLAG</text>
<text x="143.1" y="178.7">AMS1117-3.3</text>
<text x="147.5" y="176.4">U3</text>
<text x="34.4" y="182.5">R3</text>
<text x="94.9" y="184">J2</text>
<text x="139" y="185.2">C4</text>
<text x="143.8" y="182.5">VI</text>
<text x="150.9" y="182.5">VO</text>
<text x="162" y="185.2">C10</text>
<text x="167.6" y="182.9">+3V3</text>
<text x="34.4" y="187.6">R2</text>
<text x="43.2" y="187.6">5.1k</text>
<text x="53.3" y="186.2" transform="rotate(-90 53.3 186.2)">GND</text>
<text x="74.7" y="188.8">PWR_FLAG</text>
<text x="95.4" y="186.3">Conn_01x02</text>
<text x="139" y="187.5">1uF</text>
<text x="149.2" y="186.7" transform="rotate(-90 149.2 186.7)">GND</text>
<text x="161.9" y="187.5">1uF</text>
<text x="21.9" y="195.1">J1</text>
<text x="37" y="194">PWR_FLAG</text>
<text x="85.8" y="194.6">GND</text>
<text x="134.1" y="194.6">GND</text>
<text x="146.8" y="194.6">GND</text>
<text x="156.9" y="194.6">GND</text>
</g>
<g font-size="1.8">
<text x="33" y="16.5">DVDD</text>
<text x="33" y="14">PVDD</text>
<text x="63.5" y="16.5">AVDD</text>
<text x="63.5" y="14">HPVDD</text>
<text x="174.1" y="26.7">VDD</text>
<text x="80.1" y="49.5">DVDD 2</text>
<text x="80.2" y="52.1">PVDD 3</text>
<text x="78.9" y="57.1">HPVDD 16</text>
<text x="80.1" y="54.6">AVDD 17</text>
<text x="252.8" y="77.5">VDD</text>
</g>
<text font-size="1.8" fill="#008400" x="43.2" y="182.5">5.1k</text>
<g font-size="1.4" fill="#840000">
<text x="262.5" y="24.1">2</text>
<text x="262.5" y="29.2">1</text>
<text x="33.9" y="125.7">1</text>
<text x="33.9" y="130.8">3</text>
<text x="33.9" y="128.3">4</text>
<text x="33.9" y="135.9">2</text>
<text x="32.2" y="172.7">S1</text>
<text x="33.1" y="172.7">2</text>
<text x="31.7" y="177.8">B12</text>
<text x="32.1" y="185.4">A5</text>
<text x="32.1" y="182.9">B5</text>
<text x="32.1" y="190.5">B9</text>
</g>
<g font-size="1.4" fill="#008484">
<text x="24.3" y="173.5">SHIELD</text>
<text x="26.3" y="178.6">GND</text>
<text x="26.6" y="183.6">CC2</text>
<text x="25.5" y="191.3">VBUS</text>
<text x="26.6" y="186.2">CC1</text>
</g>
</svg>
